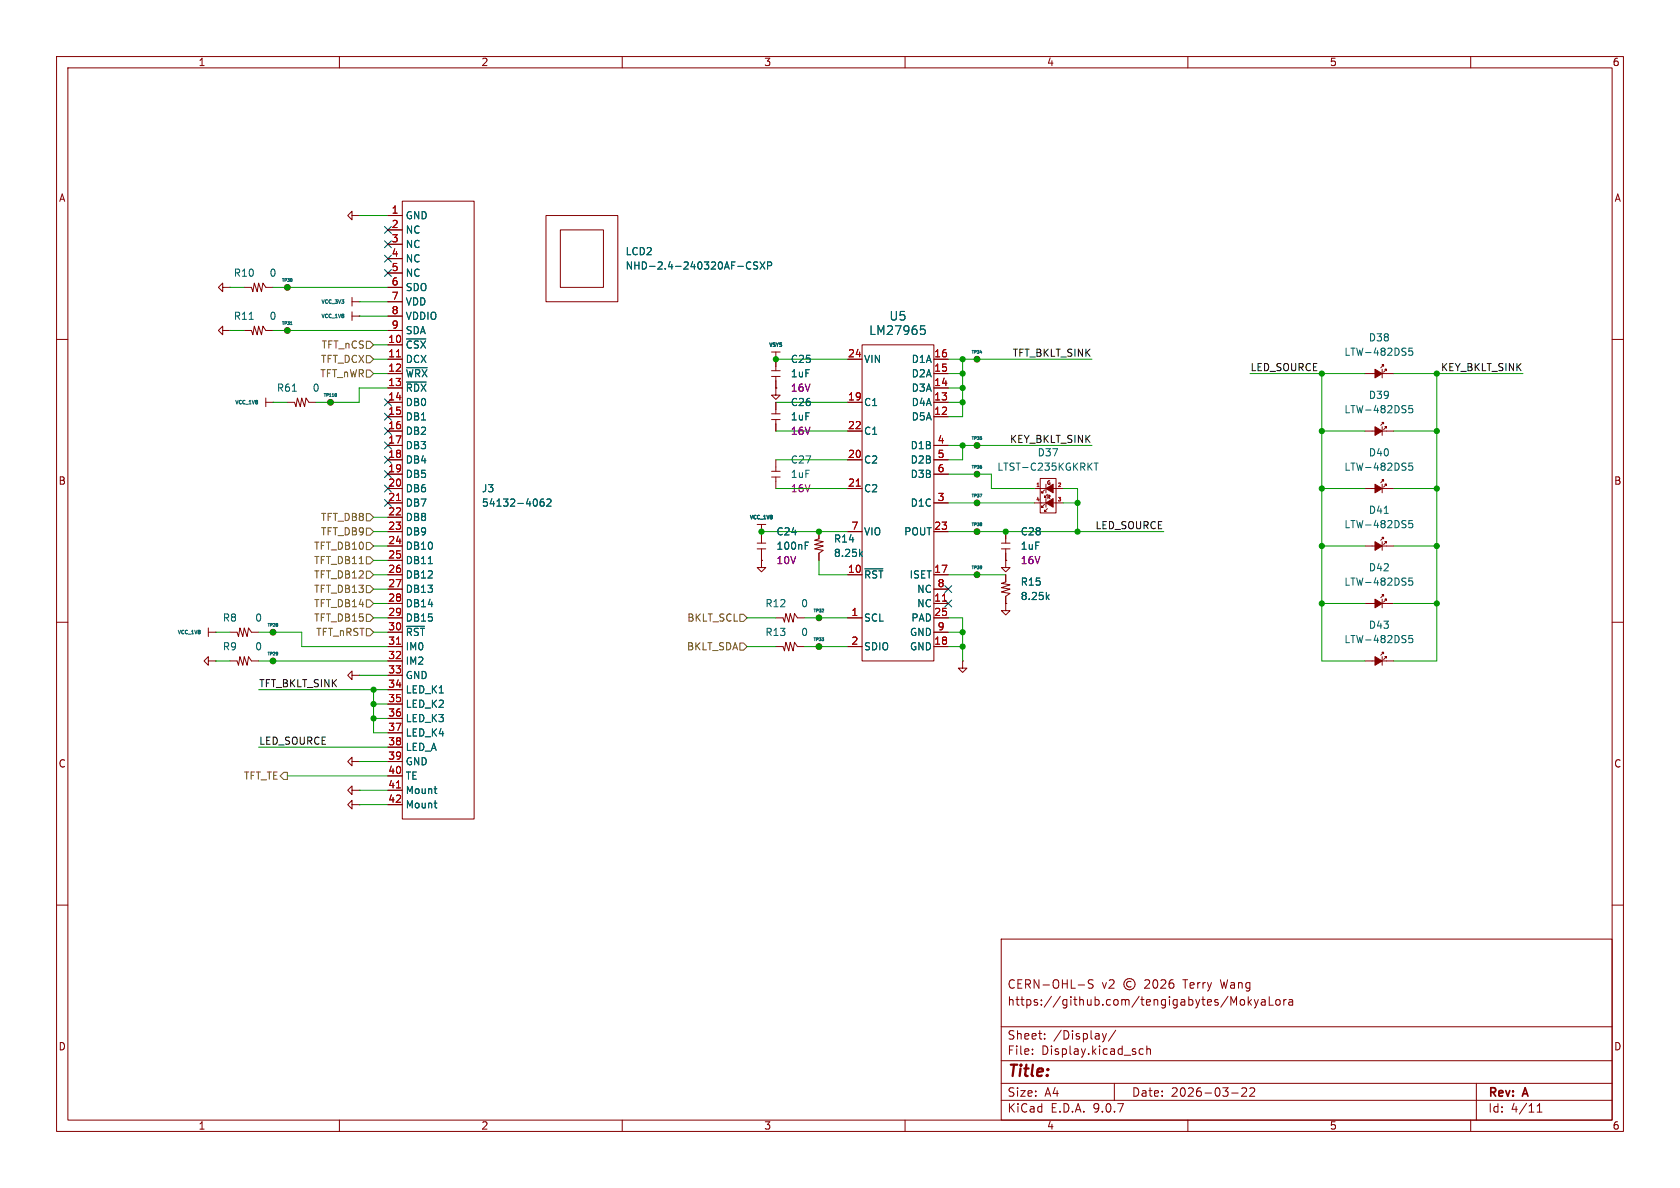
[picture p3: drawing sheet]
<svg xmlns="http://www.w3.org/2000/svg" width="297mm" height="210mm" viewBox="0 0 297 210" stroke-linecap="round" stroke-linejoin="round" font-family="sans-serif">
<g fill="none" stroke="#840000" stroke-width=".18">
<path d="M10 10h277v190h-277zM12 12h273v186h-273zM60 10v2M110 10v2M160 10v2M210 10v2M260 10v2M62.2 38.1v.8l-.7-.8 .7-.8v.8h1.3M63.5 38.1h.1M68.6 38.1h2.5M71.1 35.6h12.7v109.2h-12.7zM96.5 38.1h12.7v15.2h-12.7z"/>
<path d="M39.4 50.8v.8l-.8-.8 .8-.8v.8h1.2M39.4 58.4v.8l-.8-.8 .8-.7v.7h1.2M40.6 50.8h.1M40.6 58.4h.1M43.2 58.4h1.2l.3 .8 .3-1.5 .5 1.5 .2-1.5 .5 1.5 .3-1.5 .5 .7h1.3M43.2 50.8h1.2l.3 .8 .3-1.6 .5 1.6 .2-1.6 .5 1.6 .3-1.6 .5 .8h1.3M50.8 58.4h.1M50.8 50.8h.1M62.2 52.6v1.5M62.2 55.1v1.5M62.2 53.3h1.3M62.2 55.9h1.3"/>
<path d="M63.5 53.3h.1M63.5 55.9h.1M68.6 53.3h2.5M68.6 55.9h2.5M68.6 58.4h2.5M68.6 50.8h2.5M68.6 40.6h2.5M68.6 43.2h2.5M68.6 45.7h2.5M68.6 48.3h2.5M99.1 40.6h7.6v10.2h-7.6zM10 60h2"/>
<path d="M47 71.1h1.3M47 70.4v1.5M48.3 71.1h.1M50.8 71.1h1.3l.2 .8 .3-1.5 .5 1.5 .2-1.5 .5 1.5 .3-1.5 .5 .7h1.3M58.4 71.1h.1M68.6 71.1h2.5M68.6 76.2h2.5M68.6 66h2.5M68.6 63.5h2.5M68.6 68.6h2.5M68.6 73.7h2.5M68.6 78.7h2.5"/>
<path d="M68.6 61h2.5M136.4 65.5h1.5M136.4 66.5h1.5M136.4 73.2h1.5M136.4 74.2h1.5M136.4 62.2h1.5M137.2 68.6v1.3h.7l-.7 .7-.8-.7h.8M137.2 68.6h.1M137.2 63.5h.1M137.2 62.2v3.3M137.2 66.5v2.1M137.2 71.1v2.1"/>
<path d="M137.2 74.2v2M149.9 71.1h2.5M149.9 76.2h2.5M149.9 63.5h2.5M152.4 61h12.7v55.8h-12.7zM165.1 71.1h2.5M165.1 66h2.5M165.1 63.5h2.5M165.1 68.6h2.5M165.1 73.7h2.5M165.1 78.7h2.5M172.7 78.7h.1"/>
<path d="M172.7 63.5h.1M241.3 76.2h5.1M241.3 66h5.1M244.3 65.3v1.5M244.3 75.4v1.6M244.6 74.9v-.2h-.3h.3l-.5 .5M244.6 64.8v-.3h-.3h.3l-.5 .5M245.1 75.7v-.3h-.2h.2l-.5 .5M245.1 65.5v-.2h-.2h.2l-.5 .5M285 60h2M68.6 86.4h2.5M68.6 96.5h2.5"/>
<path d="M68.6 81.3h2.5M68.6 94h2.5M68.6 83.8h2.5M68.6 88.9h2.5M68.6 91.4h2.5M68.6 99.1h2.5M133.9 92.7h1.5M133.9 96h1.5M133.9 97h1.5M134.6 94h.1M134.6 99.1v1.2h.8l-.8 .8-.7-.8h.7M134.6 99.1h.1"/>
<path d="M134.6 92.7v3.3M134.6 97v2.1M136.4 83.3h1.5M136.4 84.3h1.5M137.2 81.3v2M137.2 84.3v2.1M144.8 94v1.3l-.8 .2 1.5 .3-1.5 .5 1.5 .2-1.5 .5 1.5 .3-.7 .5v1.3M149.9 86.4h2.5M149.9 81.3h2.5M149.9 94h2.5M165.1 81.3h2.5M165.1 94h2.5"/>
<path d="M165.1 83.8h2.5M165.1 88.9h2.5M172.7 94h.1M172.7 88.9h.1M172.7 83.8h.1M177 96h1.6M177 97h1.6M177.8 99.1v1.2h.8l-.8 .8-.8-.8h.8M177.8 99.1h.1M177.8 94v2M177.8 97v2.1M182.9 86.4h5.1"/>
<path d="M182.9 88.9h5.1M183.9 84.6h2.8v6.1h-2.8zM184.7 89.2l-.6 .5h.3h-.3v-.3M184.7 86.6l-.6 .5h.3h-.3v-.2M184.9 85.6v1.5M184.9 88.1v1.6M185.2 89.9l-.5 .5h.2h-.2v-.2M185.2 87.4l-.5 .5h.2h-.2v-.3M241.3 86.4h5.1M241.3 96.5h5.1M244.3 85.6v1.5M244.3 95.8v1.5"/>
<path d="M244.6 85.1v-.3h-.3h.3l-.5 .5M244.6 95.3v-.3h-.3h.3l-.5 .5M245.1 85.9v-.3h-.2h.2l-.5 .5M245.1 96v-.2h-.2h.2l-.5 .5M10 110h2M36.8 116.8v.8l-.7-.8 .7-.7v.7h1.3M36.8 111.8h1.3M36.8 111v1.5M38.1 116.8h.1M38.1 111.8h.1M40.6 111.8h1.3l.3 .7 .2-1.5 .5 1.5 .3-1.5 .5 1.5 .2-1.5 .5 .8h1.3M40.6 116.8h1.3l.3 .8 .2-1.5 .5 1.5 .3-1.5 .5 1.5 .2-1.5 .5 .7h1.3"/>
<path d="M48.3 116.8h.1M48.3 111.8h.1M62.2 119.4v.7l-.7-.7 .7-.8v.8h1.3M63.5 119.4h.1M68.6 104.1h2.5M68.6 106.7h2.5M68.6 111.8h2.5M68.6 114.3h2.5M68.6 101.6h2.5M68.6 109.2h2.5M68.6 116.8h2.5M68.6 119.4h2.5"/>
<path d="M137.2 114.3h1.2l.3 .8 .2-1.6 .5 1.6 .3-1.6 .5 1.6 .3-1.6 .5 .8h1.2M137.2 109.2h1.2l.3 .8 .2-1.5 .5 1.5 .3-1.5 .5 1.5 .3-1.5 .5 .7h1.2M144.8 109.2h.1M144.8 114.3h.1M149.9 114.3h2.5M149.9 101.6h2.5M149.9 109.2h2.5M165.1 104.1h2.5M165.1 106.7h2.5M165.1 111.8h2.5M165.1 114.3h2.5M165.1 101.6h2.5"/>
<path d="M165.1 109.2h2.5M170.2 116.8v1.3h.7l-.7 .8-.8-.8h.8M170.2 116.8h.1M172.7 101.6h.1M177.8 106.7v1.3h.8l-.8 .7-.8-.7h.8M177.8 106.7h.1M177.8 101.6v1.3l-.8 .2 1.6 .3-1.6 .5 1.6 .2-1.6 .5 1.6 .3-.8 .5v1.3M241.3 106.7h5.1M241.3 116.8h5.1M244.3 105.9v1.5M244.3 116.1v1.5M244.6 115.6v-.3h-.3h.3l-.5 .5"/>
<path d="M244.6 105.4v-.2h-.3h.3l-.5 .5M245.1 116.3v-.2h-.2h.2l-.5 .5M245.1 106.2v-.3h-.2h.2l-.5 .5M285 110h2M62.2 134.6v.8l-.7-.8 .7-.7v.7h1.3M62.2 139.7v.8l-.7-.8 .7-.8v.8h1.3M63.5 134.6h.1M63.5 139.7h.1M68.6 121.9h2.5M68.6 124.5h2.5M68.6 127h2.5M68.6 129.5h2.5"/>
<path d="M68.6 132.1h2.5M68.6 134.6h2.5M68.6 137.2h2.5M68.6 139.7h2.5M62.2 142.2v.8l-.7-.8 .7-.7v.7h1.3M63.5 142.2h.1M68.6 142.2h2.5M10 160h2M177 166h108v32h-108zM190.6 174.1h1.1M193.2 173.3l-.5-.1-.2 .1v.5l.6 .3 .1 .3-.2 .3-.6-.1M200 173.6a.52 .52 0 0 0-.8 .4 .52 .52 0 0 0 .8 .4"/>
<path d="M202.4 173.3l.6-.1 .2 .1v.3l-.9 1.1h.9M204 173.3l.2-.1a.81 .81 0 0 1 .6 .6 .81 .81 0 0 1-.3 .8l-.2 .1a.81 .81 0 0 1-.3-1.4zM205.2 173.3l.6-.1 .2 .1 .1 .3-.9 1.1h.9M207.4 173.2a.59 .59 0 0 0-.7 .6v.6l.1 .2 .4 .1 .3-.1v-.5l-.1-.3h-.4l-.3 .3M218.1 177.3l.5-1.1v1.5M219.3 176.8l.2-.1 .5 .1v.6l-.1 .2-.4 .1-.2-.1zM220.7 176.2v1.5M220.8 177.1l.4 .6M221.2 176.7l-.5 .6M221.7 176.7l.4 1M222.1 177.7l-.1 .4-.3 .1M222.5 176.7l-.4 1"/>
<path d="M223 176.8h.6l.1 .9M223.7 177.1h-.5a.29 .29 0 0 0-.3 .3 .29 .29 0 0 0 .3 .3l.5-.1M224.4 176.2v1.5h.7M225.6 176.8l.2-.1 .4 .1 .1 .6-.1 .2-.4 .1-.2-.1zM227 176.7v1M227.4 176.7l-.3 .1-.1 .2M227.9 176.8h.6v.9M228.5 177.1h-.5a.29 .29 0 0 0-.2 .3 .29 .29 0 0 0 .2 .3l.5-.1M285 160h2M60 198v2M110 198v2M160 198v2"/>
<path d="M177 194.5h108M177 191.5h108M177 187.5h108M177 181.5h108M182.5 186.3v.1M182.5 185.5v.1M184.7 183.6v.1M184.7 182.8v.1M194.9 182.7l.3 1M195.2 183.7l-.1 .4-.2 .1M195.6 182.7l-.4 1M197 191.5v3"/>
<path d="M197.2 182.1l-1.2 2M201.4 186.1l.3 .3 .4-.1M202.1 185.5l-.4-.1-.3 .3M202.7 185.5l.3-.1 .3 .1 .1 .9M202.7 184.9v1.5M210 198v2M217.7 193.2h1.2M219.5 192.4l.6-.1 .2 .1 .1 .3-.9 1.1h.9M221 192.4l.5-.1 .2 .1 .1 .3-.9 1.1h.9M260 198v2M261 191.5v6.5M271.7 196.6h.9"/>
<path d="M271.7 195.5l.5-.4v1.5"/>
<circle cx="50.8" cy="58.4" r=".51"/>
<circle cx="50.8" cy="50.8" r=".51"/>
<circle cx="58.4" cy="71.1" r=".51"/>
<circle cx="172.7" cy="63.5" r=".51"/>
<circle cx="172.7" cy="78.7" r=".51"/>
<circle cx="172.7" cy="88.9" r=".51"/>
<circle cx="172.7" cy="94" r=".51"/>
<circle cx="172.7" cy="83.8" r=".51"/>
<circle cx="48.3" cy="116.8" r=".51"/>
<circle cx="48.3" cy="111.8" r=".51"/>
<circle cx="144.8" cy="109.2" r=".51"/>
<circle cx="144.8" cy="114.3" r=".51"/>
<circle cx="172.7" cy="101.6" r=".51"/>
<circle cx="199.7" cy="174" r="1"/>
</g>
<g fill="none" stroke="#006464" stroke-width=".18">
<path d="M44.1 56.5h.7M51.3 57.4h.3M71.9 59.9h3.4M132.1 47.4l.3 .2 .3-.2M132.7 46.4l-.3-.1-.3 .2M133.9 46.4l-.4-.1-.2 .1v.4l.5 .2 .1 .3-.2 .3-.5-.1M134.4 46.3l.8 1.3M135.2 46.3l-.8 1.3M135.7 47l.6-.1 .1-.2v-.3l-.7-.1v1.3M162.8 57.6h.7M162.9 58.2h.4l.3 .3-.2 .5-.5 .1M51.7 69.2h.7"/>
<path d="M59.4 69.6h.1M59.4 70.1h.1M59.4 69.6v.4M59.4 70v.1M71.9 65h3.6M71.9 67.5h3.5M173.3 62.3h.3M249.7 71.7h-.6l-.1 .6 .2-.1h.4l.2 .2-.1 .4-.2 .2-.5-.2M249.7 61.5h-.6l-.1 .6 .2-.1 .4 .1 .2 .2-.1 .4-.2 .1-.5-.1M75.7 99.6h.7M96.1 88.2l-.4 .1a.86 .86 0 0 0 0 1.2l.4-.1 .1-.5-.2-.2h-.3l-.2 .2M96.7 88.3l.5-.1 .2 .4-.8 .9h.8"/>
<path d="M142.4 96.4h.4M142.4 95.8h.6M152.1 97.9l.4 .5M152.5 97.5l-.5 .5M173.2 87.4h.4l-.2 .5M193.4 81.9h.8M193.8 81.9v1.2M244.7 90.7h.7M249.7 81.9h-.6l-.1 .6 .2-.2 .4 .1 .2 .2-.1 .4-.2 .1-.5-.1M249.7 92h-.6l-.1 .6 .2-.1 .4 .1 .2 .1-.1 .5-.2 .1-.5-.1M71.9 110.7h3.1M145.3 108.2h.3"/>
<path d="M145.6 107.7v.2M152.9 100.6h3.2M185.1 105.5l.4 .5M185.5 105.1l-.5 .5M249.7 102.2h-.6l-.1 .6 .2-.1h.4l.2 .2-.1 .4-.2 .1-.5-.1M249.7 112.3h-.6l-.1 .6 .2-.1 .4 .1 .2 .2-.1 .4-.2 .1-.5-.1M76.7 139.4h.5M76.7 142h.5M77.1 140.3h.1M77.1 142.8h.1"/>
</g>
<g fill="#840000" stroke="#840000" stroke-width=".18">
<path d="M243.1 75.4l1.2 .8-1.2 .8z"/>
<path d="M243.1 65.3l1.2 .7-1.2 .8z"/>
<path d="M243.1 85.6l1.2 .8-1.2 .7z"/>
<path d="M243.1 95.8l1.2 .7-1.2 .8z"/>
<path d="M243.1 116.1l1.2 .7-1.2 .8z"/>
<path d="M243.1 105.9l1.2 .8-1.2 .7z"/>
<path d="M184.9 88.9l1.3-.8v1.6z"/>
<path d="M184.9 86.4l1.3-.8v1.5z"/>
</g>
<path d="M70.1 63.1h.7M70.1 88.5h.7M151.4 85.9h.7M183.3 86h.4M70.1 113.9h.7M166.6 106.3h.7M70.1 139.3h.7" fill="none" stroke="#a90000" stroke-width=".18"/>
<g fill="none" stroke="#725600" stroke-width=".18">
<path d="M64.8 60.3h.6l.6 .7-.6 .6h-.6zM64.8 62.9h.6l.6 .6-.6 .6h-.6zM64.8 65.4h.6l.6 .6-.6 .7h-.6zM64.8 98.4h.6l.6 .7-.6 .6h-.6zM64.8 95.9h.6l.6 .6-.6 .7h-.6zM64.8 93.3h.6l.6 .7-.6 .6h-.6zM64.8 90.8h.6l.6 .6-.6 .7h-.6zM64.8 106h.6l.6 .7-.6 .6h-.6zM64.8 101h.6l.6 .6-.6 .6h-.6zM64.8 108.6h.6l.6 .6-.6 .7h-.6zM64.8 111.1h.6l.6 .7-.6 .6h-.6zM64.8 103.5h.6l.6 .6-.6 .7h-.6z"/>
<path d="M130.8 113.7h.6l.7 .6-.7 .6h-.6zM130.8 108.6h.6l.7 .6-.7 .7h-.6zM50.2 136.5h.6v1.3h-.6l-.7-.6z"/>
</g>
<g fill="none" stroke="#009600" stroke-width=".18">
<path d="M63.5 38.1h5.1M40.6 50.8h2.6M40.6 58.4h2.6M48.3 50.8h20.3M48.3 58.4h20.3M63.5 53.3h5.1M63.5 55.9h5.1M48.3 71.1h2.5M66 61h2.6M66 63.5h2.6M66 66h2.6M68.6 68.6h-5.1v2.5h-7.6"/>
<path d="M137.2 63.5h12.7M137.2 71.1h12.7M137.2 76.2h12.7M167.6 63.5h25.4M167.6 68.6h2.6M167.6 66h2.6M167.6 71.1h2.6M167.6 78.7h25.4M170.2 63.5v10.2h-2.6M170.2 78.7v2.6h-2.6M221 66h20.3M233.7 76.2h7.6"/>
<path d="M233.7 66v50.8h7.6M246.4 66h22.8M246.4 76.2h7.6M254 66v50.8h-7.6M66 94h2.6M66 96.5h2.6M66 91.4h2.6M66 99.1h2.6M134.6 94h15.3M137.2 86.4h12.7M137.2 81.3h12.7M144.8 99.1v2.5h5.1"/>
<path d="M167.6 88.9h15.3M167.6 94h38.1M167.6 83.8h7.7v2.6h7.6M188 88.9h2.5M188 86.4h2.5v7.6M233.7 86.4h7.6M233.7 96.5h7.6M246.4 86.4h7.6M246.4 96.5h7.6M38.1 111.8h2.5M38.1 116.8h2.5M45.7 111.8h7.6v2.5h15.3"/>
<path d="M45.7 116.8h22.9M63.5 119.4h5.1M66 101.6h2.6M66 109.2h2.6M66 111.8h2.6M66 106.7h2.6M66 104.1h2.6M132.1 109.2h5.1M132.1 114.3h5.1M142.2 109.2h7.7M142.2 114.3h7.7M167.6 101.6h10.2"/>
<path d="M167.6 109.2h2.6v7.6M167.6 111.8h2.6M167.6 114.3h2.6M233.7 106.7h7.6M246.4 106.7h7.6M45.7 121.9h22.9M45.7 132.1h22.9M50.8 137.2h17.8M63.5 139.7h5.1M63.5 134.6h5.1M66 121.9v7.6h2.6M66 127h2.6"/>
<path d="M66 124.5h2.6M63.5 142.2h5.1"/>
</g>
<g fill="none" stroke="#000084" stroke-width=".18">
<path d="M68 40l1.2 1.2M68 47.7l1.2 1.2M68 42.6l1.2 1.2M68 45.1l1.2 1.2M69.2 40l-1.2 1.2M69.2 47.7l-1.2 1.2M69.2 42.6l-1.2 1.2M69.2 45.1l-1.2 1.2M68 73.1l1.2 1.2M68 70.5l1.2 1.2M68 78.1l1.2 1.2M68 75.6l1.2 1.2"/>
<path d="M69.2 73.1l-1.2 1.2M69.2 70.5l-1.2 1.2M69.2 78.1l-1.2 1.2M69.2 75.6l-1.2 1.2M68 88.3l1.2 1.2M68 85.8l1.2 1.2M68 83.2l1.2 1.2M68 80.7l1.2 1.2M69.2 88.3l-1.2 1.2M69.2 85.8l-1.2 1.2M69.2 83.2l-1.2 1.2M69.2 80.7l-1.2 1.2"/>
<path d="M167 103.5l1.2 1.2M167 106.1l1.2 1.2M168.2 103.5l-1.2 1.2M168.2 106.1l-1.2 1.2"/>
</g>
<g fill="#009600" stroke="#009600" stroke-width=".18">
<circle cx="254" cy="76.2" r=".46"/>
<circle cx="254" cy="96.5" r=".46"/>
<circle cx="254" cy="86.4" r=".46"/>
<circle cx="233.7" cy="96.5" r=".46"/>
<circle cx="233.7" cy="106.7" r=".46"/>
<circle cx="233.7" cy="66" r=".46"/>
<circle cx="233.7" cy="86.4" r=".46"/>
<circle cx="233.7" cy="76.2" r=".46"/>
<circle cx="254" cy="66" r=".46"/>
<circle cx="254" cy="106.7" r=".46"/>
<circle cx="50.8" cy="58.4" r=".46"/>
<circle cx="50.8" cy="50.8" r=".46"/>
<circle cx="58.4" cy="71.1" r=".46"/>
<circle cx="172.7" cy="101.6" r=".46"/>
<circle cx="172.7" cy="88.9" r=".46"/>
<circle cx="172.7" cy="94" r=".46"/>
<circle cx="177.8" cy="94" r=".46"/>
<circle cx="170.2" cy="111.8" r=".46"/>
<circle cx="190.5" cy="94" r=".46"/>
<circle cx="190.5" cy="88.9" r=".46"/>
<circle cx="170.2" cy="114.3" r=".46"/>
<circle cx="134.6" cy="94" r=".46"/>
<circle cx="144.8" cy="109.2" r=".46"/>
<circle cx="144.8" cy="94" r=".46"/>
<circle cx="144.8" cy="114.3" r=".46"/>
<circle cx="137.2" cy="63.5" r=".46"/>
<circle cx="170.2" cy="71.1" r=".46"/>
<circle cx="172.7" cy="78.7" r=".46"/>
<circle cx="170.2" cy="78.7" r=".46"/>
<circle cx="170.2" cy="68.6" r=".46"/>
<circle cx="172.7" cy="63.5" r=".46"/>
<circle cx="170.2" cy="63.5" r=".46"/>
<circle cx="172.7" cy="83.8" r=".46"/>
<circle cx="170.2" cy="66" r=".46"/>
<circle cx="48.3" cy="116.8" r=".46"/>
<circle cx="48.3" cy="111.8" r=".46"/>
<circle cx="66" cy="121.9" r=".46"/>
<circle cx="66" cy="124.5" r=".46"/>
<circle cx="66" cy="127" r=".46"/>
</g>
<text font-size="2.8" fill="#840000" x="178" y="190.9">Title:</text>
<g font-size="2.1" fill="#006464">
<text x="153.6" y="59.4">LM27965</text>
<text x="157.1" y="56.9">U5</text>
</g>
<g font-size="2.1" fill="#840000">
<text x="178" y="178">https://github.com/tengigabytes/MokyaLora</text>
<text x="178" y="175">CERN-OHL-S</text>
<text x="194.7" y="175">v2</text>
<text x="209.5" y="175">Terry</text>
<text x="216.2" y="175">Wang</text>
<text x="178" y="184">Sheet:</text>
<text x="186.2" y="184">/Display/</text>
<text x="178" y="186.7">File:</text>
<text x="184.1" y="186.7">Display.kicad_sch</text>
<text x="178" y="196.9">KiCad</text>
<text x="178" y="194.1">Size:</text>
<text x="184.7" y="194.1">A4</text>
<text x="185.7" y="196.9">E.D.A.</text>
<text x="193.3" y="196.9">9.0.7</text>
<text x="200" y="194.1">Date:</text>
<text x="207" y="194.1">2026-03-22</text>
<text x="263" y="194.3">Rev:</text>
<text x="263" y="196.9">Id:</text>
<text x="267.1" y="196.9">4/11</text>
<text x="269.4" y="194.3">A</text>
</g>
<g font-size="1.8" fill="#840000">
<text x="35" y="11.9">1</text>
<text x="85" y="11.9">2</text>
<text x="135" y="11.9">3</text>
<text x="185" y="11.9">4</text>
<text x="235" y="11.9">5</text>
<text x="285" y="11.9">6</text>
<text x="10.3" y="35.9">A</text>
<text x="285.3" y="35.9">A</text>
<text x="10.3" y="85.9">B</text>
<text x="285.3" y="85.9">B</text>
<text x="10.3" y="135.9">C</text>
<text x="285.3" y="135.9">C</text>
<text x="10.3" y="185.9">D</text>
<text x="285.3" y="185.9">D</text>
<text x="35" y="199.9">1</text>
<text x="85" y="199.9">2</text>
<text x="135" y="199.9">3</text>
<text x="185" y="199.9">4</text>
<text x="235" y="199.9">5</text>
<text x="285" y="199.9">6</text>
</g>
<g font-size="1.8" fill="#a90000">
<text x="69.1" y="37.8">1</text>
<text x="69.1" y="40.4">2</text>
<text x="69.1" y="42.9">3</text>
<text x="69.1" y="45.5">4</text>
<text x="69.1" y="48">5</text>
<text x="69.1" y="50.5">6</text>
<text x="69.1" y="53.1">7</text>
<text x="69.1" y="55.6">8</text>
<text x="69.1" y="58.2">9</text>
<text x="68.5" y="60.7">10</text>
<text x="68.5" y="63.2">11</text>
<text x="68.5" y="65.8">12</text>
<text x="149.8" y="63.2">24</text>
<text x="165.1" y="63.2">16</text>
<text x="165.1" y="65.8">15</text>
<text x="68.5" y="68.3">13</text>
<text x="68.5" y="70.9">14</text>
<text x="149.8" y="70.9">19</text>
<text x="165.1" y="68.3">14</text>
<text x="165.1" y="70.9">13</text>
<text x="68.5" y="73.4">15</text>
<text x="68.5" y="75.9">16</text>
<text x="149.8" y="75.9">22</text>
<text x="165.1" y="73.4">12</text>
<text x="68.5" y="78.5">17</text>
<text x="68.5" y="81">18</text>
<text x="68.5" y="83.6">19</text>
<text x="149.8" y="81">20</text>
<text x="165.7" y="78.5">4</text>
<text x="165.7" y="81">5</text>
<text x="165.7" y="83.6">6</text>
<text x="68.5" y="86.1">20</text>
<text x="68.5" y="88.6">21</text>
<text x="149.8" y="86.1">21</text>
<text x="165.7" y="88.6">3</text>
<text x="68.5" y="91.2">22</text>
<text x="68.5" y="93.7">23</text>
<text x="150.4" y="93.7">7</text>
<text x="165.1" y="93.7">23</text>
<text x="68.5" y="96.3">24</text>
<text x="68.5" y="98.8">25</text>
<text x="68.5" y="101.3">26</text>
<text x="149.8" y="101.3">10</text>
<text x="165.1" y="101.3">17</text>
<text x="68.5" y="103.9">27</text>
<text x="68.5" y="106.4">28</text>
<text x="165.1" y="106.4">11</text>
<text x="165.7" y="103.9">8</text>
<text x="68.5" y="109">29</text>
<text x="68.5" y="111.5">30</text>
<text x="150.4" y="109">1</text>
<text x="165.1" y="109">25</text>
<text x="165.7" y="111.5">9</text>
<text x="68.5" y="114">31</text>
<text x="68.5" y="116.6">32</text>
<text x="68.5" y="119.1">33</text>
<text x="150.4" y="114">2</text>
<text x="165.1" y="114">18</text>
<text x="68.5" y="121.7">34</text>
<text x="68.5" y="124.2">35</text>
<text x="68.5" y="126.7">36</text>
<text x="68.5" y="129.3">37</text>
<text x="68.5" y="131.8">38</text>
<text x="68.5" y="134.4">39</text>
<text x="68.5" y="136.9">40</text>
<text x="68.5" y="139.4">41</text>
<text x="68.5" y="142">42</text>
</g>
<g font-size="1.8" fill="#006464">
<text x="71.6" y="39">GND</text>
<text x="71.6" y="41.5">NC</text>
<text x="71.6" y="44">NC</text>
<text x="71.6" y="46.6">NC</text>
<text x="110.5" y="45.3">LCD2</text>
<text x="110.5" y="47.9">NHD-2.4-240320AF-CSXP</text>
<text x="41.2" y="49.1">R10</text>
<text x="47.6" y="49.1">0</text>
<text x="71.6" y="49.1">NC</text>
<text x="71.6" y="51.7">SDO</text>
<text x="41.2" y="56.7">R11</text>
<text x="47.6" y="56.7">0</text>
<text x="71.6" y="54.2">VDD</text>
<text x="71.6" y="56.7">VDDIO</text>
<text x="71.6" y="59.3">SDA</text>
<text x="71.6" y="61.8">~{CSX}</text>
<text x="71.6" y="64.4">DCX</text>
<text x="139.7" y="64.4">C25</text>
<text x="152.7" y="64.4">VIN</text>
<text x="161.1" y="64.4">D1A</text>
<text x="237.6" y="63.1">LTW-482DS5</text>
<text x="241.9" y="60.6">D38</text>
<text x="48.9" y="69.4">R61</text>
<text x="55.2" y="69.4">0</text>
<text x="71.6" y="66.9">~{WRX}</text>
<text x="71.6" y="69.4">~{RDX}</text>
<text x="71.6" y="72">DB0</text>
<text x="139.7" y="66.9">1uF</text>
<text x="139.7" y="72">C26</text>
<text x="152.7" y="72">C1</text>
<text x="161.1" y="66.9">D2A</text>
<text x="161.1" y="69.4">D3A</text>
<text x="161.1" y="72">D4A</text>
<text x="241.9" y="70.7">D39</text>
<text x="71.6" y="74.5">DB1</text>
<text x="71.6" y="77.1">DB2</text>
<text x="139.7" y="74.5">1uF</text>
<text x="152.7" y="77.1">C1</text>
<text x="161.1" y="74.5">D5A</text>
<text x="237.6" y="73.3">LTW-482DS5</text>
<text x="71.6" y="79.6">DB3</text>
<text x="71.6" y="82.1">DB4</text>
<text x="139.7" y="82.1">C27</text>
<text x="152.7" y="82.1">C2</text>
<text x="160.9" y="79.6">D1B</text>
<text x="160.9" y="82.1">D2B</text>
<text x="176.2" y="83.4">LTST-C235KGKRKT</text>
<text x="183.3" y="80.9">D37</text>
<text x="237.6" y="83.4">LTW-482DS5</text>
<text x="241.9" y="80.9">D40</text>
<text x="71.6" y="84.7">DB5</text>
<text x="71.6" y="87.2">DB6</text>
<text x="71.6" y="89.8">DB7</text>
<text x="85.1" y="87.2">J3</text>
<text x="85.1" y="89.8">54132-4062</text>
<text x="139.7" y="84.7">1uF</text>
<text x="152.7" y="87.2">C2</text>
<text x="160.9" y="84.7">D3B</text>
<text x="160.9" y="89.8">D1C</text>
<text x="71.6" y="92.3">DB8</text>
<text x="71.6" y="94.8">DB9</text>
<text x="137.2" y="94.8">C24</text>
<text x="152.7" y="94.8">VIO</text>
<text x="159.7" y="94.8">POUT</text>
<text x="180.3" y="94.8">C28</text>
<text x="237.6" y="93.6">LTW-482DS5</text>
<text x="241.9" y="91">D41</text>
<text x="71.6" y="97.4">DB10</text>
<text x="71.6" y="99.9">DB11</text>
<text x="137.2" y="97.4">100nF</text>
<text x="147.3" y="96.1">R14</text>
<text x="147.3" y="98.7">8.25k</text>
<text x="180.3" y="97.4">1uF</text>
<text x="241.9" y="101.2">D42</text>
<text x="71.6" y="102.5">DB12</text>
<text x="71.6" y="105">DB13</text>
<text x="71.6" y="107.5">DB14</text>
<text x="135.2" y="107.5">R12</text>
<text x="141.5" y="107.5">0</text>
<text x="152.7" y="102.5">~{RST}</text>
<text x="160.7" y="102.5">ISET</text>
<text x="162" y="105">NC</text>
<text x="162" y="107.5">NC</text>
<text x="180.3" y="103.7">R15</text>
<text x="180.3" y="106.3">8.25k</text>
<text x="237.6" y="103.7">LTW-482DS5</text>
<text x="39.3" y="110.1">R8</text>
<text x="45" y="110.1">0</text>
<text x="71.6" y="110.1">DB15</text>
<text x="71.6" y="112.6">~{RST}</text>
<text x="135.2" y="112.6">R13</text>
<text x="141.5" y="112.6">0</text>
<text x="152.7" y="110.1">SCL</text>
<text x="160.8" y="112.6">GND</text>
<text x="161" y="110.1">PAD</text>
<text x="237.6" y="113.9">LTW-482DS5</text>
<text x="241.9" y="111.4">D43</text>
<text x="39.3" y="115.2">R9</text>
<text x="45" y="115.2">0</text>
<text x="71.6" y="115.2">IM0</text>
<text x="71.6" y="117.7">IM2</text>
<text x="152.7" y="115.2">SDIO</text>
<text x="160.8" y="115.2">GND</text>
<text x="71.6" y="120.2">GND</text>
<text x="71.6" y="122.8">LED_K1</text>
<text x="71.6" y="125.3">LED_K2</text>
<text x="71.6" y="127.9">LED_K3</text>
<text x="71.6" y="130.4">LED_K4</text>
<text x="71.6" y="132.9">LED_A</text>
<text x="71.6" y="135.5">GND</text>
<text x="71.6" y="138">TE</text>
<text x="71.6" y="140.6">Mount</text>
<text x="71.6" y="143.1">Mount</text>
</g>
<g font-size="1.8" fill="#725600">
<text x="56.6" y="64.4">TFT_DCX</text>
<text x="56.8" y="61.8">TFT_nCS</text>
<text x="56.5" y="66.9">TFT_nWR</text>
<text x="56.6" y="94.8">TFT_DB9</text>
<text x="56.6" y="92.3">TFT_DB8</text>
<text x="55.4" y="99.9">TFT_DB11</text>
<text x="55.4" y="97.4">TFT_DB10</text>
<text x="55.4" y="107.5">TFT_DB14</text>
<text x="55.4" y="102.5">TFT_DB12</text>
<text x="55.4" y="105">TFT_DB13</text>
<text x="55.4" y="110.1">TFT_DB15</text>
<text x="55.8" y="112.6">TFT_nRST</text>
<text x="121.4" y="110.1">BKLT_SCL</text>
<text x="121.3" y="115.2">BKLT_SDA</text>
<text x="43" y="138">TFT_TE</text>
</g>
<g font-size="1.8" fill="#0f0f0f">
<text x="178.9" y="63.2">TFT_BKLT_SINK</text>
<text x="221" y="65.7">LED_SOURCE</text>
<text x="254.6" y="65.7">KEY_BKLT_SINK</text>
<text x="178.4" y="78.4">KEY_BKLT_SINK</text>
<text x="193.6" y="93.6">LED_SOURCE</text>
<text x="45.7" y="121.6">TFT_BKLT_SINK</text>
<text x="45.7" y="131.7">LED_SOURCE</text>
</g>
<g font-size="1.8" fill="#840084">
<text x="139.7" y="69.4">16V</text>
<text x="139.7" y="77.1">16V</text>
<text x="139.7" y="87.2">16V</text>
<text x="137.2" y="99.9">10V</text>
<text x="180.3" y="99.9">16V</text>
</g>
<g font-size=".9" fill="#006464">
<text x="56.7" y="53.9">VCC_3V3</text>
<text x="56.7" y="56.4">VCC_1V8</text>
<text x="135.8" y="61.5">VSYS</text>
<text x="41.4" y="71.7">VCC_1V8</text>
<text x="132.4" y="92">VCC_1V8</text>
<text x="31.3" y="112.3">VCC_1V8</text>
</g>
<g font-size=".9" fill="#a90000">
<text x="183" y="88.6">4</text>
<text x="183" y="86.1">1</text>
<text x="186.9" y="88.6">3</text>
<text x="186.9" y="86.1">2</text>
</g>
<g font-size=".9" fill="#840000">
<text x="184.9" y="88.4">R</text>
<text x="184.9" y="85.9">G</text>
</g>
<g font-size=".7" fill="#006464">
<text x="49.7" y="50">TP30</text>
<text x="49.7" y="57.6">TP31</text>
<text x="171.6" y="62.7">TP34</text>
<text x="57.1" y="70.3">TP110</text>
<text x="171.6" y="77.9">TP35</text>
<text x="171.6" y="83">TP36</text>
<text x="171.6" y="88.1">TP37</text>
<text x="171.6" y="93.2">TP38</text>
<text x="171.6" y="100.8">TP39</text>
<text x="47.2" y="110.9">TP28</text>
<text x="143.7" y="108.4">TP32</text>
<text x="143.7" y="113.5">TP33</text>
<text x="47.2" y="116">TP29</text>
</g>
</svg>
